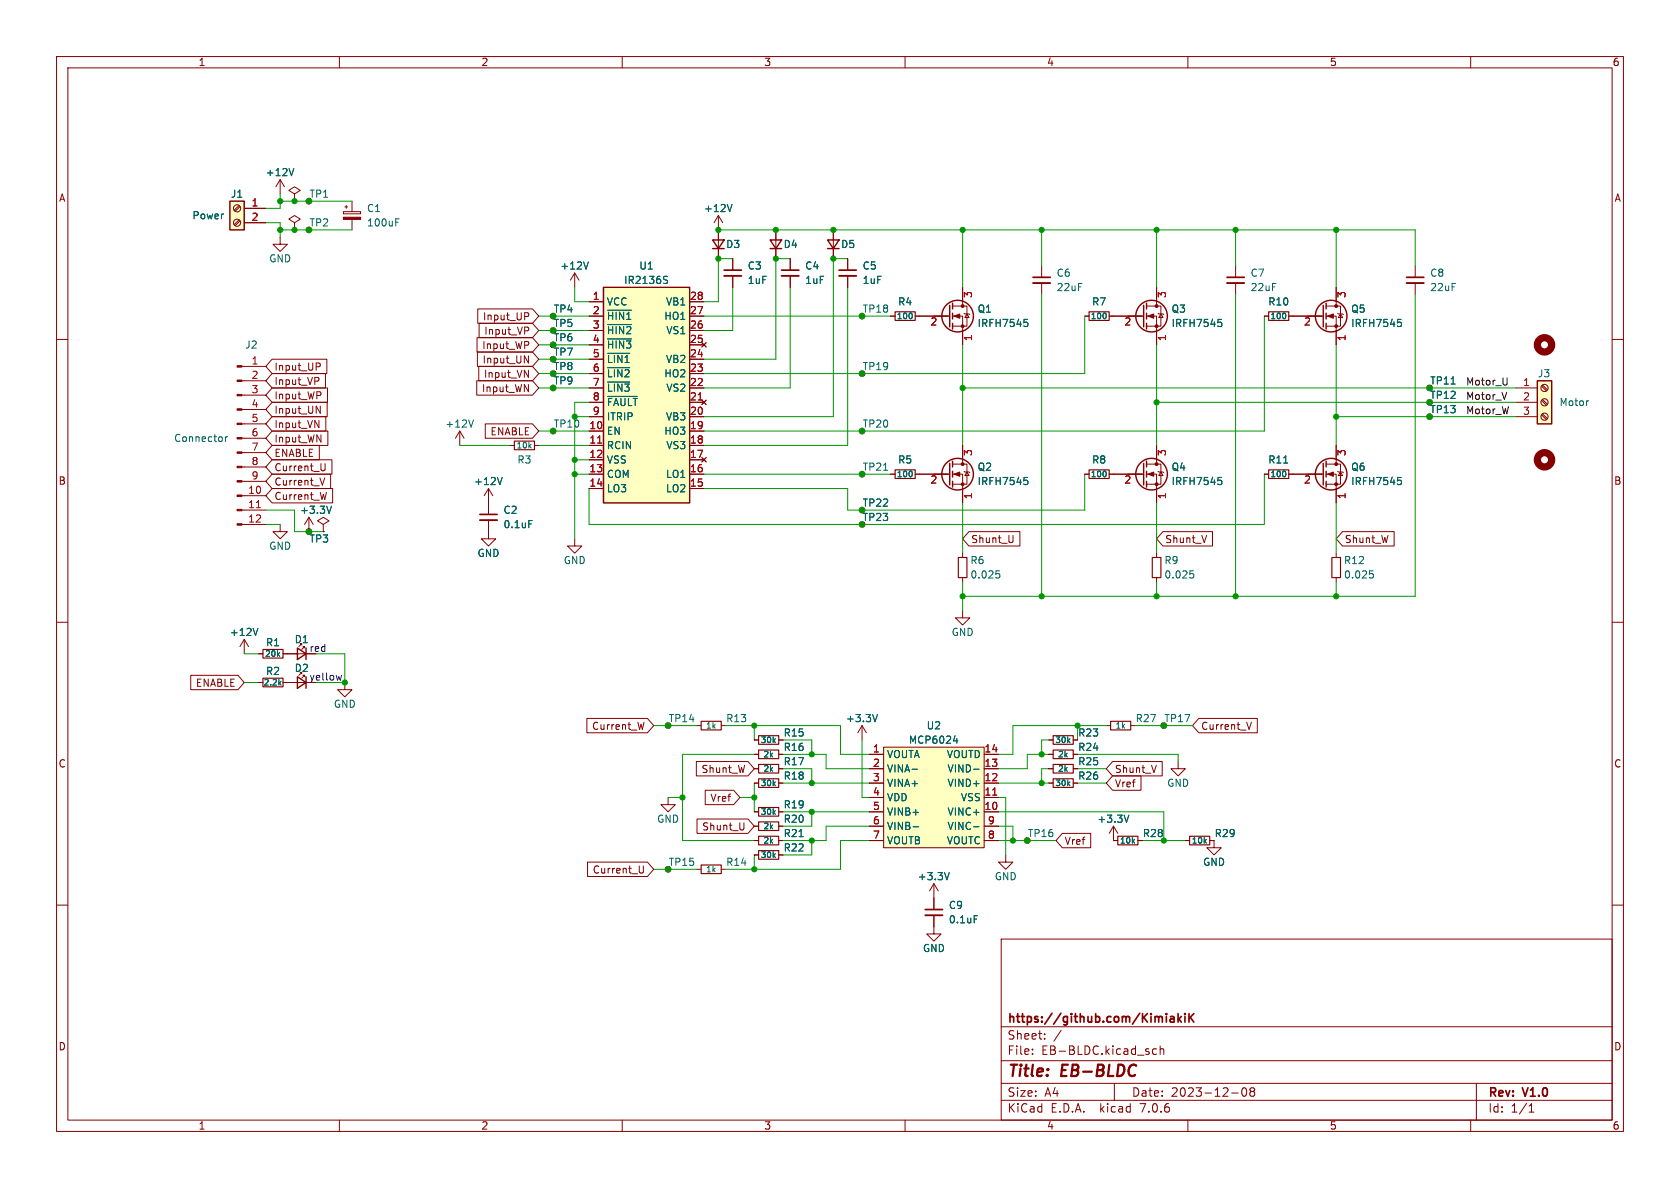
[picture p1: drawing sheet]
<svg xmlns="http://www.w3.org/2000/svg" width="297mm" height="210mm" viewBox="0 0 297 210" stroke-linecap="round" stroke-linejoin="round" font-family="sans-serif">
<g fill="none" stroke="#840000" stroke-width=".18">
<path d="M10 10h277v190h-277zM12 12h273v186h-273zM60 10v2M110 10v2M160 10v2M210 10v2M260 10v2M42.3 38.9l-.9 .8M42.3 36.3l-.9 .9M42.4 39l-.8 .9M42.4 36.5l-.8 .8M43.2 36.8h3.8"/>
<path d="M43.2 39.4h3.8M49.5 31.8l-.7 1.2M49.5 31.8v2.5M49.5 31.8l.8 1.2M52.1 34.3l1-.6-1-.7-1 .7 1 .6v1.3M52.1 35.6h.1M52.1 39.4l1-.7-1-.6-1 .6 1 .7v1.2M60.7 37.4h3.1v.4h-3.1zM61 36.6h.5M61.2 36.3v.5M62.2 35.6v1.8M62.2 38.8v1.8"/>
<path d="M127 38.1v7.6M127 38.1l-.8 1.3M127 38.1l.8 1.3M10 60h2M49.5 41.9v1.3h1.3l-1.3 1.3-1.2-1.3h1.2M52.1 40.6h.1M84.3 59.7h9.8l1.1 1.3-1.1 1.2h-9.8zM84.5 54.6h9.6l1.1 1.3-1.1 1.3h-9.6zM84.7 57.1h9.4l1.1 1.3-1.1 1.3h-9.4zM92.8 55.3h.4l.3 .2-.1 .4h-.6M93.2 57.8l.3 .3-.1 .3-.2 .1M101.6 48.3l-.8 1.2"/>
<path d="M101.6 48.3v2.5M101.6 48.3l.8 1.2M104.1 53.3h2.6M104.1 55.9h2.6M104.1 58.4h2.6M121.9 53.3h2.6M121.9 55.9h2.6M121.9 58.4h2.6M129.5 45.7v2.1M129.5 48.8v2M137.2 40.6v5.1M139.7 45.7v2.1"/>
<path d="M139.7 48.8v2M147.3 40.6v5.1M149.9 45.7v2.1M149.9 48.8v2M157.5 55.9h.7M161.8 55.9h6.1M168.4 55.9h1.8v5.1M168.4 54.1h2.5v3.6h-2.5M170.2 50.8v3.3M170.4 55.4l.2 .1h.7l.1 .1M170.9 55.5l.4 .6h-.7zM184.1 47v2"/>
<path d="M184.1 50v2.1M191.8 55.9h.7M196.1 55.9h6.1M202.7 55.9h1.8v5.1M202.7 54.1h2.5v3.6h-2.5M204.5 50.8v3.3M204.7 55.4l.2 .1h.7l.1 .1M205.2 55.5l.4 .6h-.7zM218.4 47v2M218.4 50v2.1M223.5 55.9h.8M227.8 55.9h6.1"/>
<path d="M234.4 55.9h1.8v5.1M234.4 54.1h2.6v3.6h-2.6M236.2 50.8v3.3M236.5 55.4l.1 .1h.8l.1 .1M237 55.5l.4 .6h-.8zM250.2 47v2M250.2 50v2.1M285 60h2M42.8 77.5h4.2M42.8 74.9h4.2M42.8 72.4h4.2M42.8 69.9h4.2"/>
<path d="M42.8 67.3h4.2M42.8 64.8h4.2M48.1 66h9.4v2.6h-9.4l-1.1-1.3zM48.1 63.5h9.7v2.5h-9.7l-1.1-1.2zM48.1 78.7h8.4v2.6h-8.4l-1.1-1.3zM48.1 71.1h9.7v2.6h-9.7l-1.1-1.3zM48.1 68.6h9.8v2.5h-9.8l-1.1-1.2zM48.1 73.7h9.5v2.5h-9.5l-1.1-1.3zM48.1 76.2h9.9v2.5h-9.9l-1.1-1.2zM55.7 74.3l.7 1.3v-1.3M55.9 64.2h.5l.2 .2-.1 .4h-.6M55.9 71.8l.7 1.3v-1.3"/>
<path d="M56.1 66.7l.3 .3-.1 .3-.2 .1M56.7 69.4v.4M81.3 76.2l-.8 1.3M81.3 76.2v2.5M81.3 76.2l.7 1.3M84.3 67.3h9.8l1.1 1.3-1.1 1.3h-9.8zM84.4 62.2h9.7l1.1 1.3-1.1 1.3h-9.7zM84.6 64.8h9.5l1.1 1.2-1.1 1.3h-9.5zM85.8 74.9h8.3l1.1 1.3-1.1 1.3h-8.3zM90.2 78.7h.7M92.7 65.4l.7 1.3v-1.3M92.7 62.9l.7 1.3v-1.3"/>
<path d="M93.4 60.5v.4M94.5 78.7h.7M104.1 78.7h2.6M104.1 76.2h2.6M104.1 73.7h2.6M104.1 71.1h2.6M104.1 68.6h2.6M104.1 66h2.6M104.1 63.5h2.6M104.1 61h2.6M121.9 78.7h2.6M121.9 76.2h2.6"/>
<path d="M121.9 73.7h2.6M121.9 71.1h2.6M121.9 68.6h2.6M121.9 66h2.6M121.9 63.5h2.6M121.9 61h2.6M124.1 70.7l.7 .8M124.1 60.6l.7 .7M124.8 70.7l-.7 .8M124.8 60.6l-.7 .7M170.2 78.7v3.3M204.5 78.7v3.3"/>
<path d="M236.2 78.7v3.3M268 73.7h3.8M268 71.1h3.8M268 68.6h3.8M272.5 73.3l.9 .9M272.5 70.8l.9 .8M272.5 68.2l.9 .9M272.7 73.2l.9 .8M272.7 70.6l.9 .9M272.7 68.1l.9 .8M42.8 92.7h4.2M42.8 90.2h4.2"/>
<path d="M42.8 87.6h4.2M42.8 85.1h4.2M42.8 82.6h4.2M42.8 80h4.2M48.1 86.4h10.7v2.5h-10.7l-1.1-1.3zM48.1 81.3h10.6v2.5h-10.6l-1.1-1.2zM48.1 83.8h10.3v2.6h-10.3l-1.1-1.3zM49.5 92.7v1.3h1.3l-1.3 1.3-1.2-1.3h1.2M54.6 94h.1M54.6 91.4l-.8 1.3M54.6 91.4v2.6M54.6 91.4l.8 1.3"/>
<path d="M57.1 92.7l1.1-.6-1.1-.7-1 .7 1 .6v1.3M57.1 94h.1M57.4 84.5l-.4 1.3M57.5 82v1l-.3 .2h-.2M57.7 87l-.3 1.3M86.4 91.9v3.4h1.2l-1.2 1.2-1.3-1.2h1.3M86.4 86.4l-.8 1.2M86.4 86.4v4.5M86.4 86.4l.7 1.2M101.6 95.3v1.2h1.3l-1.3 1.3-1.3-1.3h1.3M104.1 83.8h2.6M104.1 81.3h2.6"/>
<path d="M104.1 86.4h2.6M121.9 83.8h2.6M121.9 81.3h2.6M121.9 86.4h2.6M124.1 80.9l.7 .8M124.8 80.9l-.7 .8M157.5 83.8h.7M161.8 83.8h6.1M168.4 83.8h1.8v5.1M168.4 82h2.5v3.6h-2.5M170.2 97.8v.8M170.4 83.3l.2 .1h.7l.1 .2"/>
<path d="M170.9 83.4l.4 .7h-.7zM171.3 94h9v2.5h-9l-1.1-1.2zM179.1 94.7v1l-.1 .2M191.8 83.8h.7M196.1 83.8h6.1M202.7 83.8h1.8v5.1M202.7 82h2.5v3.6h-2.5M204.5 97.8v.8M204.7 83.3l.2 .1h.7l.1 .2M205.2 83.4l.4 .7h-.7zM205.6 94h8.8v2.5h-8.8l-1.1-1.2zM213.3 94.7l-.4 1.2"/>
<path d="M223.5 83.8h.8M227.8 83.8h6.1M234.4 83.8h1.8v5.1M234.4 82h2.6v3.6h-2.6M236.2 97.8v.8M236.5 83.3l.1 .1h.8l.1 .2M237 83.4l.4 .7h-.8zM237.3 94h9.2v2.5h-9.2l-1.1-1.2zM10 110h2M33.7 119.4h8.4l1.1 1.3-1.1 1.2h-8.4zM43.2 113l-.8 1.3M43.2 113v2.6"/>
<path d="M43.2 113l.7 1.3M45.7 115.6h.8M50 115.6h5.9M53.8 114.6v-.3h-.2h.2l-.5 .5M53.8 119.6v-.2h-.2h.2l-.5 .5M170.2 108v1.2h1.2l-1.2 1.3-1.3-1.3h1.3M170.2 102.1v.8M204.5 102.1v.8M236.2 102.1v.8M285 110h2M45.7 120.7h.8M50 120.7h4.1"/>
<path d="M61 120.7v1.2h1.2l-1.2 1.3-1.3-1.3h1.3M103.8 127h10.7l1.1 1.3-1.1 1.2h-10.7zM113.9 127.7l-.3 1.2M123.1 134.6h9.1l1.1 1.3-1.1 1.3h-9.1zM123.2 128.3h.8M124.7 139.7h5l1.1 1.3-1.1 1.2h-5zM127.5 128.3h.8M133.3 133.4h.8M133.3 138.4h.8M133.3 135.9h.8M133.3 130.8h.8M137.7 133.4h.7"/>
<path d="M137.7 138.4h.7M137.7 135.9h.7M137.7 130.8h.7M152.4 128.3l-.8 1.2M152.4 128.3v2.5M152.4 128.3l.8 1.2M153.7 133.4h2.5M153.7 138.4h2.5M153.7 135.9h2.5M156.2 132.1h17.8v17.8h-17.8zM174 133.4h2.5M174 138.4h2.5"/>
<path d="M174 135.9h2.5M185.4 133.4h.8M185.4 138.4h.8M185.4 135.9h.8M185.4 130.8h.8M189.7 133.4h.8M189.7 138.4h.8M189.7 135.9h.8M189.7 130.8h.8M195.6 128.3h.7M196.7 134.6h8.8v2.6h-8.8l-1.1-1.3zM196.7 137.2h5v2.5h-5l-1.1-1.3z"/>
<path d="M199.9 128.3h.8M204.4 135.3l-.4 1.3M208.3 134.6v1.3h1.2l-1.2 1.3-1.3-1.3h1.3M211.9 127h10.4v2.5h-10.4l-1.1-1.2zM221.2 127.7l-.4 1.2M10 160h2M103.9 152.4h10.6l1.1 1.3-1.1 1.2h-10.6zM113.7 153.1v1l-.1 .2h-.3M118.1 141v1.2h1.3l-1.3 1.3-1.3-1.3h1.3M123.2 153.7h.8M123.2 144.8h9l1.1 1.3-1.1 1.2h-9zM127.5 153.7h.8"/>
<path d="M131.5 145.5v1l-.1 .2M133.3 143.5h.8M133.3 146.1h.8M133.3 148.6h.8M133.3 151.1h.8M137.7 143.5h.7M137.7 146.1h.7M137.7 148.6h.7M137.7 151.1h.7M153.7 143.5h2.5M153.7 146.1h2.5M153.7 141h2.5"/>
<path d="M153.7 148.6h2.5M165.1 156.2l-.8 1.3M165.1 156.2v4.6M165.1 156.2l.8 1.3M174 143.5h2.5M174 146.1h2.5M174 141h2.5M174 148.6h2.5M177.8 151.1v1.3h1.3l-1.3 1.3-1.3-1.3h1.3M187.8 147.3h5v2.6h-5l-1.1-1.3zM196.8 146.1v2.5h.8M196.8 146.1l-.7 1.2"/>
<path d="M196.8 146.1l.8 1.2M201.2 148.6h.7M209.5 148.6h.8M213.9 148.6h.7v1.3h1.3l-1.3 1.2-1.2-1.2h1.2M285 160h2M165.1 161.8v3.3h1.3l-1.3 1.3-1.3-1.3h1.3M177 166h108v32h-108zM60 198v2M110 198v2M160 198v2M177 194.5h108M177 191.5h108"/>
<path d="M177 187.5h108M177 181.5h108M182.5 186.3v.1M182.5 185.5v.1M184.7 183.6v.1M184.7 182.8v.1M187.6 182.1l-1.3 2M197 191.5v3M204.5 185.5l-.5-.1-.3 .3v.4l.2 .2h.6M205.1 185.5l.2-.1 .4 .1v.9M205.1 184.9v1.5M210 198v2"/>
<path d="M217.7 193.2h1.2M219.7 192.4l.2-.1a.81 .81 0 0 1 .6 .6 .81 .81 0 0 1-.3 .8l-.2 .1a.81 .81 0 0 1-.3-1.4zM221.2 192.9l-.2-.2 .2-.4 .5 .1 .1 .2-.3 .3M221.2 192.9l-.2 .3v.3l.2 .3 .5-.1 .1-.2-.1-.4-.2-.2M221.2 192.9h.3M260 198v2M261 191.5v6.5M270.3 196.6h.9M270.3 195.5l.4-.4v1.5"/>
<circle cx="41.9" cy="39.4" r=".63"/>
<circle cx="41.9" cy="36.8" r=".63"/>
<circle cx="54.6" cy="35.6" r=".51"/>
<circle cx="54.6" cy="40.6" r=".51"/>
<circle cx="97.8" cy="58.4" r=".51"/>
<circle cx="97.8" cy="55.9" r=".51"/>
<circle cx="152.4" cy="55.9" r=".51"/>
<circle cx="97.8" cy="76.2" r=".51"/>
<circle cx="97.8" cy="63.5" r=".51"/>
<circle cx="97.8" cy="61" r=".51"/>
<circle cx="97.8" cy="68.6" r=".51"/>
<circle cx="97.8" cy="66" r=".51"/>
<circle cx="152.4" cy="76.2" r=".51"/>
<circle cx="152.4" cy="66" r=".51"/>
<circle cx="252.7" cy="68.6" r=".51"/>
<circle cx="252.7" cy="71.1" r=".51"/>
<circle cx="252.7" cy="73.7" r=".51"/>
<circle cx="273" cy="68.6" r=".63"/>
<circle cx="273" cy="71.1" r=".63"/>
<circle cx="273" cy="73.7" r=".63"/>
<circle cx="54.6" cy="94" r=".51"/>
<circle cx="152.4" cy="83.8" r=".51"/>
<circle cx="152.4" cy="90.2" r=".51"/>
<circle cx="152.4" cy="92.7" r=".51"/>
<circle cx="118.1" cy="128.3" r=".51"/>
<circle cx="205.7" cy="128.3" r=".51"/>
<circle cx="118.1" cy="153.7" r=".51"/>
<circle cx="181.6" cy="148.6" r=".51"/>
</g>
<g fill="none" stroke="#840000" stroke-width=".3">
<path d="M128 47.8h3.1M138.2 47.8h3M148.3 47.8h3.1M182.6 49h3.1M216.9 49h3.1M248.7 49h3M84.8 90.9h3.1M163.6 160.8h3M206.9 179.8h.6l.1 .9M208.3 179.2v1.5M208.8 179.7l-.5 .6M209.5 179.2v.1"/>
<path d="M209.5 179.7v1M210.2 179.2v1.5M210.4 179.8l.7 .9M211.1 179.2l-.9 .8M207.6 180l-.5 .1a.29 .29 0 0 0-.3 .3 .29 .29 0 0 0 .3 .3l.5-.1M208.4 180.1l.4 .6"/>
</g>
<g fill="none" stroke="#840000" stroke-width="1.3">
<circle cx="273.1" cy="61" r="1.27"/>
<circle cx="273.1" cy="81.3" r="1.27"/>
</g>
<g fill="none" stroke="#006464" stroke-width=".18">
<path d="M51.9 29.8l-.4 1.3M70 39.3h.4M70 38.7h.6M129.4 36.1l-.4 1.3M104 46.3l-.4 1.3M107.4 54.8h4.2M107.4 57.4h4.2M107.4 59.9h4.2M117.5 49.4l.4 .2 .1 .3-.2 .2h-.3M117.5 48.8l.5 .1M161.2 55.5v.6M181.1 56.5h.6"/>
<path d="M181.2 56.9h.3l.2 .3v.4l-.5 .1M195.5 55.5v.6M215.3 56.5h.7M215.5 56.9h.3l.2 .3v.4l-.5 .1M227.3 55.5v.6M247.1 56.5h.6M247.2 56.9h.3l.3 .3-.1 .4-.5 .1M39.9 77.2v.8M40.2 77.2l-.3 .2M83.7 74.2l-.4 1.3M107.4 62.5h3.9M107.4 65h3.9"/>
<path d="M107.4 67.5h3.9M107.4 70.1h5.3M256.5 67.9h.8M280.7 70.9h.1M58.6 89.5l-.4 1.2M88.8 84.4l-.4 1.3M93.5 92h.6M156.2 83.1h.7M161.2 83.5v.6M181.1 84.4h.6M181.2 84.9h.3l.2 .2v.4l-.5 .2M195.5 83.5v.6"/>
<path d="M215.3 84.4h.7M215.5 84.9h.3l.2 .2v.4l-.5 .2M226.9 81.9h.8M227.3 83.5v.6M247.1 84.4h.6M247.2 84.9h.3l.3 .2-.1 .4-.5 .2M45.6 111.1l-.4 1.2M176.1 100.9h.6M176.2 101.4h.3l.3 .2-.1 .5-.5 .1M210.4 100.9h.6M210.5 101.4h.3l.3 .2-.1 .5-.5 .1M242.1 100.9h.6"/>
<path d="M242.3 101.4h.3l.2 .2-.1 .5-.4 .1M49.4 120.7l.3 .4M49.7 120.4l-.4 .4M155.1 126.3l-.4 1.3M161.2 136h1M168.5 131h.8M169.2 130.5v.9M172.1 136h1M141.3 147.9h.7M161.4 146.1h1M167.8 154.2l-.4 1.3M172.1 146.1h1"/>
<path d="M199.6 144.1l-.5 1.3M172.2 161.9h.6"/>
</g>
<g fill="none" stroke="#840000" stroke-width=".2">
<path d="M158.2 55.1h3.6v1.5h-3.6zM192.5 55.1h3.6v1.5h-3.6zM224.3 55.1h3.5v1.5h-3.5zM90.9 78h3.6v1.5h-3.6zM158.2 83.1h3.6v1.5h-3.6zM169.4 98.6h1.5v3.5h-1.5zM192.5 83.1h3.6v1.5h-3.6zM203.7 98.6h1.5v3.5h-1.5zM224.3 83.1h3.5v1.5h-3.5zM235.5 98.6h1.5v3.5h-1.5zM46.5 119.9h3.5v1.5h-3.5zM46.5 114.8h3.5v1.5h-3.5z"/>
<path d="M124 127.5h3.5v1.5h-3.5zM134.1 130h3.6v1.6h-3.6zM134.1 137.7h3.6v1.5h-3.6zM134.1 132.6h3.6v1.5h-3.6zM134.1 135.1h3.6v1.6h-3.6zM186.2 137.7h3.5v1.5h-3.5zM186.2 132.6h3.5v1.5h-3.5zM186.2 130h3.5v1.6h-3.5zM186.2 135.1h3.5v1.6h-3.5zM196.3 127.5h3.6v1.5h-3.6zM124 152.9h3.5v1.5h-3.5zM134.1 142.7h3.6v1.6h-3.6z"/>
<path d="M134.1 145.3h3.6v1.5h-3.6zM134.1 150.4h3.6v1.5h-3.6zM134.1 147.8h3.6v1.6h-3.6zM197.6 147.8h3.6v1.6h-3.6zM210.3 147.8h3.6v1.6h-3.6z"/>
</g>
<g fill="none" stroke="#840000" stroke-width=".25">
<path d="M40.6 35.6h2.6v5h-2.6zM106.7 50.8h15.2v38.1h-15.2zM126 42.4h2l-1 1.5zM126 43.9h2M136.1 42.4h2.1l-1 1.5zM136.1 43.9h2.1M146.3 42.4h2l-1 1.5zM146.3 43.9h2M167.9 54v3.8M168.4 53.6v1M168.4 55.4v1M168.4 57.2v1"/>
<path d="M202.2 54v3.8M202.7 53.6v1M202.7 55.4v1M202.7 57.2v1M233.9 54v3.8M234.4 53.6v1M234.4 55.4v1M234.4 57.2v1M271.8 67.3h2.5v7.6h-2.5zM167.9 81.9v3.8M168.4 81.5v1.1M168.4 83.3v1"/>
<path d="M168.4 85.1v1M202.2 81.9v3.8M202.7 81.5v1.1M202.7 83.3v1M202.7 85.1v1M233.9 81.9v3.8M234.4 81.5v1.1M234.4 83.3v1M234.4 85.1v1M52.6 114.6l1.5 1-1.5 1zM52.6 119.6l1.5 1.1-1.5 1zM54.1 114.6v2"/>
<path d="M54.1 119.6v2.1"/>
<circle cx="169.3" cy="55.9" r="2.79"/>
<circle cx="203.6" cy="55.9" r="2.79"/>
<circle cx="235.3" cy="55.9" r="2.79"/>
<circle cx="169.3" cy="83.8" r="2.79"/>
<circle cx="203.6" cy="83.8" r="2.79"/>
<circle cx="235.3" cy="83.8" r="2.79"/>
</g>
<g fill="#840000" stroke="#840000" stroke-width=".18">
<path d="M234.7 83.8l1-.4v.8z"/>
<path d="M202.9 55.9l1.1-.4v.8z"/>
<path d="M234.7 55.9l1-.4v.8z"/>
<path d="M41.9 92.6h.9v.2h-.9z"/>
<path d="M41.9 90h.9v.3h-.9z"/>
<path d="M41.9 87.5h.9v.3h-.9z"/>
<path d="M41.9 85h.9v.2h-.9z"/>
<path d="M41.9 82.4h.9v.3h-.9z"/>
<path d="M41.9 79.9h.9v.2h-.9z"/>
<path d="M41.9 77.3h.9v.3h-.9z"/>
<path d="M41.9 74.8h.9v.3h-.9z"/>
<path d="M41.9 72.3h.9v.2h-.9z"/>
<path d="M41.9 69.7h.9v.3h-.9z"/>
<path d="M41.9 67.2h.9v.2h-.9z"/>
<path d="M41.9 64.6h.9v.3h-.9z"/>
<path d="M60.7 38.4h3.1v.4h-3.1z"/>
<path d="M168.7 55.9l1-.4v.8z"/>
<path d="M168.7 83.8l1-.4v.8z"/>
<path d="M202.9 83.8l1.1-.4v.8z"/>
<circle cx="236.2" cy="85.6" r=".25"/>
<circle cx="236.2" cy="82" r=".25"/>
<circle cx="204.5" cy="57.7" r=".25"/>
<circle cx="204.5" cy="54.1" r=".25"/>
<circle cx="236.2" cy="57.7" r=".25"/>
<circle cx="236.2" cy="54.1" r=".25"/>
<circle cx="170.2" cy="57.7" r=".25"/>
<circle cx="170.2" cy="54.1" r=".25"/>
<circle cx="170.2" cy="85.6" r=".25"/>
<circle cx="170.2" cy="82" r=".25"/>
<circle cx="204.5" cy="85.6" r=".25"/>
<circle cx="204.5" cy="82" r=".25"/>
</g>
<path d="M128 48.8h3.1M138.2 48.8h3M148.3 48.8h3.1M182.6 50h3.1M216.9 50h3.1M248.7 50h3M84.8 91.9h3.1M163.6 161.8h3" fill="none" stroke="#840000" stroke-width=".33"/>
<g fill="#ffffc2" stroke="#ffffc2" stroke-width=".18">
<path d="M156.2 132.1h17.8v17.8h-17.8z"/>
<path d="M40.6 35.6h2.6v5h-2.6z"/>
<path d="M106.7 50.8h15.2v38.1h-15.2z"/>
<path d="M271.8 67.3h2.5v7.6h-2.5z"/>
</g>
<path d="M105.7 78.3h.7M123.4 70.7h.8M45.3 89.8h.8M175.5 140.6h.7" fill="none" stroke="#a90000" stroke-width=".18"/>
<path d="M266.4 69.3l-.4 1.3M266.4 66.8v1l-.1 .2" fill="none" stroke="#0f0f0f" stroke-width=".18"/>
<path d="M60.4 119.4l-.2 .8-.3-.6" fill="none" stroke="#0000c2" stroke-width=".18"/>
<g fill="none" stroke="#009600" stroke-width=".18">
<path d="M47 39.4h2.5v2.5M49.5 34.3v2.5h-2.5M49.5 35.6h12.7M49.5 40.6h12.7M95.2 55.9h8.9M95.2 58.4h8.9M101.6 50.8v2.5h2.5M124.5 55.9h33M127 40.6h123.2v6.4M129.5 45.7h-2.5v7.6h-2.5M129.5 50.8v7.6h-5M139.7 45.7h-2.5v17.8h-12.7"/>
<path d="M139.7 50.8v17.8h-15.2M149.9 45.7h-2.6v28h-22.8M149.9 50.8v27.9h-25.4M170.2 40.6v10.2M184.1 40.6v6.4M184.1 52.1v53.3M191.8 55.9v10.1h-67.3M204.5 40.6v10.2M218.4 40.6v6.4M218.4 52.1v53.3M223.5 55.9v20.3h-99M236.2 40.6v10.2"/>
<path d="M250.2 52.1v53.3h-80M81.3 78.7h8.9M95.2 63.5h8.9M95.2 66h8.9M95.2 68.6h8.9M95.2 76.2h8.9M95.2 78.7h8.9M95.2 61h8.9M101.6 73.7h2.5M104.1 71.1h-2.5v24.2M170.2 68.6h97.8M170.2 61v17.7"/>
<path d="M204.5 71.1h63.5M204.5 61v17.7M236.2 73.7h31.8M236.2 61v17.7M47 92.7h2.5M47 90.2h5.1v3.8h5M101.6 83.8h2.5M101.6 81.3h2.5M124.5 83.8h33M170.2 88.9v8.9M191.8 83.8v6.4h-41.9v-3.8h-25.4M204.5 88.9v8.9"/>
<path d="M223.5 83.8v8.9h-119.4v-6.3M236.2 88.9v8.9M43.2 115.6h2.5M55.9 115.6h5.1v5.1h-5.1M170.2 102.9v5.1M204.5 102.9v2.5M236.2 102.9v2.5M43.2 120.7h2.5M115.6 128.3h7.6M128.3 128.3h20.3v5.1h5.1M133.3 133.4h-12.7v15.2h12.7M133.3 128.3v2.5"/>
<path d="M133.3 138.4v5.1M138.4 133.4h7.6v2.5h7.7M138.4 130.8h5.1v2.6M138.4 138.4h15.3M138.4 135.9h5.1v2.5M152.4 130.8v10.2h1.3M176.5 138.4h8.9M185.4 133.4h-3.8v2.5h-5.1M185.4 130.8h-1.3v2.6M185.4 135.9h-1.3v2.5M190.5 133.4h17.8v1.2M190.5 138.4h5.1"/>
<path d="M190.5 135.9h5.1M190.5 128.3v2.5M195.6 128.3h-16.5v5.1h-2.6M200.7 128.3h10.1M115.6 153.7h7.6M118.1 141h2.5M130.8 141h2.5M133.3 151.1v2.6M138.4 143.5h15.3M143.5 143.5v2.6h-5.1M143.5 148.6v2.5h-5.1M153.7 148.6h-5.1v5.1h-20.3"/>
<path d="M153.7 146.1h-7.7v2.5h-7.6M176.5 141h1.3v10.1M176.5 148.6h10.2M176.5 143.5h29.2v5.1M176.5 146.1h2.6v2.5M201.9 148.6h7.6"/>
</g>
<g fill="#009600" stroke="#009600" stroke-width=".18">
<circle cx="97.8" cy="55.9" r=".46"/>
<circle cx="97.8" cy="66" r=".46"/>
<circle cx="97.8" cy="63.5" r=".46"/>
<circle cx="97.8" cy="61" r=".46"/>
<circle cx="97.8" cy="58.4" r=".46"/>
<circle cx="133.3" cy="128.3" r=".46"/>
<circle cx="101.6" cy="81.3" r=".46"/>
<circle cx="101.6" cy="73.7" r=".46"/>
<circle cx="101.6" cy="83.8" r=".46"/>
<circle cx="143.5" cy="133.4" r=".46"/>
<circle cx="97.8" cy="76.2" r=".46"/>
<circle cx="61" cy="120.7" r=".46"/>
<circle cx="54.6" cy="94" r=".46"/>
<circle cx="143.5" cy="143.5" r=".46"/>
<circle cx="133.3" cy="141" r=".46"/>
<circle cx="143.5" cy="148.6" r=".46"/>
<circle cx="143.5" cy="138.4" r=".46"/>
<circle cx="49.5" cy="35.6" r=".46"/>
<circle cx="52.1" cy="35.6" r=".46"/>
<circle cx="54.6" cy="40.6" r=".46"/>
<circle cx="52.1" cy="40.6" r=".46"/>
<circle cx="49.5" cy="40.6" r=".46"/>
<circle cx="54.6" cy="35.6" r=".46"/>
<circle cx="97.8" cy="68.6" r=".46"/>
<circle cx="127" cy="45.7" r=".46"/>
<circle cx="127" cy="40.6" r=".46"/>
<circle cx="137.2" cy="40.6" r=".46"/>
<circle cx="137.2" cy="45.7" r=".46"/>
<circle cx="133.3" cy="153.7" r=".46"/>
<circle cx="118.1" cy="128.3" r=".46"/>
<circle cx="118.1" cy="153.7" r=".46"/>
<circle cx="120.6" cy="141" r=".46"/>
<circle cx="170.2" cy="68.6" r=".46"/>
<circle cx="152.4" cy="66" r=".46"/>
<circle cx="152.4" cy="76.2" r=".46"/>
<circle cx="152.4" cy="55.9" r=".46"/>
<circle cx="147.3" cy="45.7" r=".46"/>
<circle cx="147.3" cy="40.6" r=".46"/>
<circle cx="170.2" cy="40.6" r=".46"/>
<circle cx="170.2" cy="105.4" r=".46"/>
<circle cx="152.4" cy="90.2" r=".46"/>
<circle cx="152.4" cy="83.8" r=".46"/>
<circle cx="152.4" cy="92.7" r=".46"/>
<circle cx="204.5" cy="105.4" r=".46"/>
<circle cx="218.4" cy="105.4" r=".46"/>
<circle cx="184.1" cy="105.4" r=".46"/>
<circle cx="236.2" cy="105.4" r=".46"/>
<circle cx="205.7" cy="148.6" r=".46"/>
<circle cx="205.7" cy="128.3" r=".46"/>
<circle cx="190.5" cy="128.3" r=".46"/>
<circle cx="252.7" cy="73.7" r=".46"/>
<circle cx="236.2" cy="73.7" r=".46"/>
<circle cx="179.1" cy="148.6" r=".46"/>
<circle cx="181.6" cy="148.6" r=".46"/>
<circle cx="184.1" cy="138.4" r=".46"/>
<circle cx="184.1" cy="133.4" r=".46"/>
<circle cx="218.4" cy="40.6" r=".46"/>
<circle cx="236.2" cy="40.6" r=".46"/>
<circle cx="204.5" cy="71.1" r=".46"/>
<circle cx="252.7" cy="68.6" r=".46"/>
<circle cx="252.7" cy="71.1" r=".46"/>
<circle cx="204.5" cy="40.6" r=".46"/>
<circle cx="184.1" cy="40.6" r=".46"/>
</g>
<g font-size="2.8" fill="#840000">
<text x="178" y="190.9">Title:</text>
<text x="187.7" y="190.9">EB-BLDC</text>
</g>
<g font-size="2.1" fill="#840000">
<text x="178" y="184">Sheet:</text>
<text x="178" y="181.2">https://github.com/KimiakiK</text>
<text x="178" y="186.7">File:</text>
<text x="184.1" y="186.7">EB-BLDC.kicad_sch</text>
<text x="178" y="196.9">KiCad</text>
<text x="178" y="194.1">Size:</text>
<text x="184.7" y="194.1">A4</text>
<text x="185.7" y="196.9">E.D.A.</text>
<text x="194.6" y="196.9">kicad</text>
<text x="200" y="194.1">Date:</text>
<text x="201.8" y="196.9">7.0.6</text>
<text x="207" y="194.1">2023-12-08</text>
<text x="263" y="194.3">Rev:</text>
<text x="263" y="196.9">Id:</text>
<text x="267.1" y="196.9">1/1</text>
<text x="269.4" y="194.3">V1.0</text>
</g>
<g font-size="1.8" fill="#840000">
<text x="35" y="11.9">1</text>
<text x="85" y="11.9">2</text>
<text x="135" y="11.9">3</text>
<text x="185" y="11.9">4</text>
<text x="235" y="11.9">5</text>
<text x="285" y="11.9">6</text>
<text x="10.3" y="35.9">A</text>
<text x="285.3" y="35.9">A</text>
<text x="85.3" y="56.8">Input_UP</text>
<text x="85.5" y="59.4">Input_VP</text>
<text x="97.8" y="55.5">TP4</text>
<text x="97.8" y="58">TP5</text>
<text x="48.4" y="65.7">Input_UP</text>
<text x="85.2" y="61.9">Input_WP</text>
<text x="85.2" y="64.5">Input_UN</text>
<text x="97.8" y="65.6">TP8</text>
<text x="97.8" y="63.1">TP7</text>
<text x="97.8" y="60.6">TP6</text>
<text x="48.4" y="68.3">Input_VP</text>
<text x="48.4" y="70.8">Input_WP</text>
<text x="85.1" y="69.5">Input_WN</text>
<text x="85.5" y="67">Input_VN</text>
<text x="97.8" y="68.2">TP9</text>
<text x="252.7" y="70.7">TP12</text>
<text x="252.7" y="68.2">TP11</text>
<text x="48.4" y="73.3">Input_UN</text>
<text x="48.4" y="75.9">Input_VN</text>
<text x="86.6" y="77.2">ENABLE</text>
<text x="252.7" y="73.3">TP13</text>
<text x="48.4" y="81">ENABLE</text>
<text x="48.4" y="78.4">Input_WN</text>
<text x="48.4" y="83.5">Current_U</text>
<text x="10.3" y="85.9">B</text>
<text x="48.4" y="88.6">Current_W</text>
<text x="48.4" y="86">Current_V</text>
<text x="152.4" y="89.8">TP22</text>
<text x="285.3" y="85.9">B</text>
<text x="152.4" y="92.3">TP23</text>
<text x="171.6" y="96.2">Shunt_U</text>
<text x="205.9" y="96.2">Shunt_V</text>
<text x="237.6" y="96.2">Shunt_W</text>
<text x="34.5" y="121.6">ENABLE</text>
<text x="54.6" y="120.4">yellow</text>
<text x="104.6" y="129.2">Current_W</text>
<text x="212.2" y="129.2">Current_V</text>
<text x="10.3" y="135.9">C</text>
<text x="123.9" y="136.8">Shunt_W</text>
<text x="197" y="136.8">Shunt_V</text>
<text x="285.3" y="135.9">C</text>
<text x="125.5" y="141.9">Vref</text>
<text x="197" y="139.4">Vref</text>
<text x="124" y="147">Shunt_U</text>
<text x="188.1" y="149.5">Vref</text>
<text x="104.7" y="154.6">Current_U</text>
<text x="10.3" y="185.9">D</text>
<text x="285.3" y="185.9">D</text>
<text x="35" y="199.9">1</text>
<text x="85" y="199.9">2</text>
<text x="135" y="199.9">3</text>
<text x="185" y="199.9">4</text>
<text x="235" y="199.9">5</text>
<text x="285" y="199.9">6</text>
</g>
<g font-size="1.8" fill="#006464">
<text x="40.7" y="35.2">J1</text>
<text x="46.9" y="31.3">+12V</text>
<text x="54.6" y="35.2">TP1</text>
<text x="33.9" y="39">Power</text>
<text x="54.6" y="40.2">TP2</text>
<text x="64.8" y="37.7">C1</text>
<text x="64.8" y="40.2">100uF</text>
<text x="124.4" y="37.7">+12V</text>
<text x="47.5" y="46.6">GND</text>
<text x="99" y="47.9">+12V</text>
<text x="112.9" y="47.9">U1</text>
<text x="128.3" y="44">D3</text>
<text x="132.1" y="47.9">C3</text>
<text x="138.4" y="44">D4</text>
<text x="142.2" y="47.9">C4</text>
<text x="148.6" y="44">D5</text>
<text x="152.4" y="47.9">C5</text>
<text x="110.2" y="50.4">IR2136S</text>
<text x="132.1" y="50.4">1uF</text>
<text x="142.2" y="50.4">1uF</text>
<text x="152.4" y="50.4">1uF</text>
<text x="186.7" y="49.1">C6</text>
<text x="186.7" y="51.7">22uF</text>
<text x="221" y="49.1">C7</text>
<text x="221" y="51.7">22uF</text>
<text x="252.7" y="49.1">C8</text>
<text x="252.7" y="51.7">22uF</text>
<text x="107.2" y="54.2">VCC</text>
<text x="107.2" y="56.7">~{HIN1}</text>
<text x="107.2" y="59.3">~{HIN2}</text>
<text x="117.3" y="56.7">HO1</text>
<text x="117.6" y="54.2">VB1</text>
<text x="117.7" y="59.3">VS1</text>
<text x="152.4" y="55.5">TP18</text>
<text x="158.7" y="54.2">R4</text>
<text x="172.7" y="58">IRFH7545</text>
<text x="172.7" y="55.5">Q1</text>
<text x="193" y="54.2">R7</text>
<text x="207" y="58">IRFH7545</text>
<text x="207" y="55.5">Q3</text>
<text x="224.1" y="54.2">R10</text>
<text x="238.8" y="58">IRFH7545</text>
<text x="238.8" y="55.5">Q5</text>
<text x="43.3" y="61.8">J2</text>
<text x="107.2" y="61.8">~{HIN3}</text>
<text x="107.2" y="64.4">~{LIN1}</text>
<text x="117.6" y="64.4">VB2</text>
<text x="152.4" y="65.6">TP19</text>
<text x="107.2" y="66.9">~{LIN2}</text>
<text x="107.2" y="69.4">~{LIN3}</text>
<text x="107.2" y="72">~{FAULT}</text>
<text x="117.3" y="66.9">HO2</text>
<text x="117.7" y="69.4">VS2</text>
<text x="271.8" y="66.9">J3</text>
<text x="275.6" y="72">Motor</text>
<text x="78.6" y="75.8">+12V</text>
<text x="97.8" y="75.8">TP10</text>
<text x="107.2" y="77.1">EN</text>
<text x="107.2" y="74.5">ITRIP</text>
<text x="117.3" y="77.1">HO3</text>
<text x="117.6" y="74.5">VB3</text>
<text x="152.4" y="75.8">TP20</text>
<text x="30.7" y="78.3">Connector</text>
<text x="91.4" y="82.1">R3</text>
<text x="107.2" y="79.6">RCIN</text>
<text x="107.2" y="82.1">VSS</text>
<text x="117.7" y="79.6">VS3</text>
<text x="152.4" y="83.4">TP21</text>
<text x="158.7" y="82.1">R5</text>
<text x="172.7" y="83.4">Q2</text>
<text x="193" y="82.1">R8</text>
<text x="207" y="83.4">Q4</text>
<text x="224.1" y="82.1">R11</text>
<text x="238.8" y="83.4">Q6</text>
<text x="83.7" y="86">+12V</text>
<text x="107.2" y="84.7">COM</text>
<text x="107.2" y="87.2">LO3</text>
<text x="117.6" y="87.2">LO2</text>
<text x="117.6" y="84.7">LO1</text>
<text x="172.7" y="86">IRFH7545</text>
<text x="207" y="86">IRFH7545</text>
<text x="238.8" y="86">IRFH7545</text>
<text x="52.9" y="91">+3.3V</text>
<text x="88.9" y="91">C2</text>
<text x="88.9" y="93.6">0.1uF</text>
<text x="47.5" y="97.4">GND</text>
<text x="54.6" y="96.1">TP3</text>
<text x="84.3" y="98.7">GND</text>
<text x="99.6" y="99.9">GND</text>
<text x="171.5" y="99.9">R6</text>
<text x="205.7" y="99.9">R9</text>
<text x="237.5" y="99.9">R12</text>
<text x="171.5" y="102.5">0.025</text>
<text x="205.7" y="102.5">0.025</text>
<text x="237.5" y="102.5">0.025</text>
<text x="40.5" y="112.6">+12V</text>
<text x="52" y="113.9">D1</text>
<text x="168.1" y="112.6">GND</text>
<text x="46.9" y="119.5">R2</text>
<text x="46.9" y="114.4">R1</text>
<text x="52" y="119">D2</text>
<text x="58.9" y="125.3">GND</text>
<text x="118.1" y="127.9">TP14</text>
<text x="128.3" y="127.9">R13</text>
<text x="138.4" y="130.4">R15</text>
<text x="149.5" y="127.9">+3.3V</text>
<text x="160.6" y="131.7">MCP6024</text>
<text x="163.7" y="129.1">U2</text>
<text x="190.5" y="130.4">R23</text>
<text x="200.7" y="127.9">R27</text>
<text x="205.7" y="127.9">TP17</text>
<text x="138.4" y="132.9">R16</text>
<text x="138.4" y="135.5">R17</text>
<text x="156.7" y="134.2">VOUTA</text>
<text x="156.7" y="136.8">VINA-</text>
<text x="167.3" y="134.2">VOUTD</text>
<text x="167.4" y="136.8">VIND-</text>
<text x="190.5" y="132.9">R24</text>
<text x="190.5" y="135.5">R25</text>
<text x="138.4" y="143.1">R19</text>
<text x="138.4" y="138">R18</text>
<text x="156.7" y="139.3">VINA+</text>
<text x="156.7" y="141.8">VDD</text>
<text x="167.4" y="139.3">VIND+</text>
<text x="169.8" y="141.8">VSS</text>
<text x="190.5" y="138">R26</text>
<text x="206.2" y="139.3">GND</text>
<text x="116.1" y="145.6">GND</text>
<text x="138.4" y="145.6">R20</text>
<text x="138.4" y="148.2">R21</text>
<text x="156.7" y="144.4">VINB+</text>
<text x="156.7" y="146.9">VINB-</text>
<text x="156.7" y="149.5">VOUTB</text>
<text x="167.3" y="149.5">VOUTC</text>
<text x="167.4" y="144.4">VINC+</text>
<text x="167.4" y="146.9">VINC-</text>
<text x="181.6" y="148.2">TP16</text>
<text x="193.9" y="145.6">+3.3V</text>
<text x="201.9" y="148.2">R28</text>
<text x="214.6" y="148.2">R29</text>
<text x="118.1" y="153.3">TP15</text>
<text x="128.3" y="153.3">R14</text>
<text x="138.4" y="150.7">R22</text>
<text x="162.2" y="155.8">+3.3V</text>
<text x="175.8" y="155.8">GND</text>
<text x="212.6" y="153.3">GND</text>
<text x="167.6" y="160.9">C9</text>
<text x="167.6" y="163.4">0.1uF</text>
<text x="163.1" y="168.5">GND</text>
</g>
<g font-size="1.8" fill="#a90000">
<text x="44.4" y="36.6">1</text>
<text x="44.4" y="39.1">2</text>
<text x="104.7" y="53.1">1</text>
<text x="121.9" y="53.1">28</text>
<text x="172.2" y="52.8" transform="rotate(-90 172.2 52.8)">3</text>
<text x="206.5" y="52.8" transform="rotate(-90 206.5 52.8)">3</text>
<text x="238.2" y="52.8" transform="rotate(-90 238.2 52.8)">3</text>
<text x="104.7" y="55.6">2</text>
<text x="104.7" y="58.2">3</text>
<text x="121.9" y="58.2">26</text>
<text x="121.9" y="55.6">27</text>
<text x="164.4" y="57.9">2</text>
<text x="198.7" y="57.9">2</text>
<text x="230.4" y="57.9">2</text>
<text x="44.4" y="64.5">1</text>
<text x="104.7" y="60.7">4</text>
<text x="104.7" y="63.2">5</text>
<text x="104.7" y="65.8">6</text>
<text x="121.9" y="65.8">23</text>
<text x="121.9" y="63.2">24</text>
<text x="121.9" y="60.7">25</text>
<text x="172.2" y="60.4" transform="rotate(-90 172.2 60.4)">1</text>
<text x="206.5" y="60.4" transform="rotate(-90 206.5 60.4)">1</text>
<text x="238.2" y="60.4" transform="rotate(-90 238.2 60.4)">1</text>
<text x="44.4" y="67.1">2</text>
<text x="44.4" y="69.6">3</text>
<text x="104.7" y="68.3">7</text>
<text x="104.7" y="70.9">8</text>
<text x="121.9" y="70.9">21</text>
<text x="121.9" y="68.3">22</text>
<text x="269.2" y="68.3">1</text>
<text x="269.2" y="70.9">2</text>
<text x="44.4" y="72.1">4</text>
<text x="44.4" y="74.7">5</text>
<text x="44.4" y="77.2">6</text>
<text x="104.1" y="75.9">10</text>
<text x="104.7" y="73.4">9</text>
<text x="121.9" y="75.9">19</text>
<text x="121.9" y="73.4">20</text>
<text x="269.2" y="73.4">3</text>
<text x="44.4" y="79.8">7</text>
<text x="44.4" y="82.3">8</text>
<text x="104.1" y="78.5">11</text>
<text x="104.1" y="81">12</text>
<text x="104.1" y="83.6">13</text>
<text x="121.9" y="83.6">16</text>
<text x="121.9" y="81">17</text>
<text x="121.9" y="78.5">18</text>
<text x="172.2" y="80.7" transform="rotate(-90 172.2 80.7)">3</text>
<text x="206.5" y="80.7" transform="rotate(-90 206.5 80.7)">3</text>
<text x="238.2" y="80.7" transform="rotate(-90 238.2 80.7)">3</text>
<text x="43.8" y="87.4">10</text>
<text x="43.8" y="89.9">11</text>
<text x="44.4" y="84.8">9</text>
<text x="104.1" y="86.1">14</text>
<text x="121.9" y="86.1">15</text>
<text x="164.4" y="85.8">2</text>
<text x="172.2" y="88.3" transform="rotate(-90 172.2 88.3)">1</text>
<text x="198.7" y="85.8">2</text>
<text x="206.5" y="88.3" transform="rotate(-90 206.5 88.3)">1</text>
<text x="230.4" y="85.8">2</text>
<text x="238.2" y="88.3" transform="rotate(-90 238.2 88.3)">1</text>
<text x="43.8" y="92.5">12</text>
<text x="154.2" y="133.1">1</text>
<text x="154.2" y="135.6">2</text>
<text x="173.9" y="135.6">13</text>
<text x="173.9" y="133.1">14</text>
<text x="154.2" y="138.2">3</text>
<text x="154.2" y="140.7">4</text>
<text x="154.2" y="143.3">5</text>
<text x="173.9" y="143.3">10</text>
<text x="173.9" y="140.7">11</text>
<text x="173.9" y="138.2">12</text>
<text x="154.2" y="145.8">6</text>
<text x="154.2" y="148.3">7</text>
<text x="174.6" y="148.3">8</text>
<text x="174.6" y="145.8">9</text>
</g>
<g font-size="1.8" fill="#0f0f0f">
<text x="259.1" y="68.2">Motor_U</text>
<text x="259.1" y="70.8">Motor_V</text>
<text x="259.1" y="73.3">Motor_W</text>
</g>
<text font-size="1.8" fill="#0000c2" x="54.6" y="115.3">red</text>
<g font-size="1.4" fill="#006464">
<text x="158.4" y="56.6">100</text>
<text x="192.7" y="56.6">100</text>
<text x="224.5" y="56.6">100</text>
<text x="91.2" y="79.5">10k</text>
<text x="158.4" y="84.6">100</text>
<text x="192.7" y="84.6">100</text>
<text x="224.5" y="84.6">100</text>
<text x="46.8" y="116.3">20k</text>
<text x="46.5" y="121.4">2.2k</text>
<text x="124.7" y="129">1k</text>
<text x="134.4" y="131.5">30k</text>
<text x="186.5" y="131.5">30k</text>
<text x="197.1" y="129">1k</text>
<text x="134.9" y="134.1">2k</text>
<text x="134.9" y="136.6">2k</text>
<text x="186.9" y="134.1">2k</text>
<text x="186.9" y="136.6">2k</text>
<text x="134.4" y="139.2">30k</text>
<text x="186.5" y="139.2">30k</text>
<text x="134.4" y="144.2">30k</text>
<text x="134.9" y="146.8">2k</text>
<text x="134.9" y="149.3">2k</text>
<text x="197.9" y="149.3">10k</text>
<text x="210.6" y="149.3">10k</text>
<text x="124.7" y="154.4">1k</text>
<text x="134.4" y="151.9">30k</text>
</g>
</svg>
